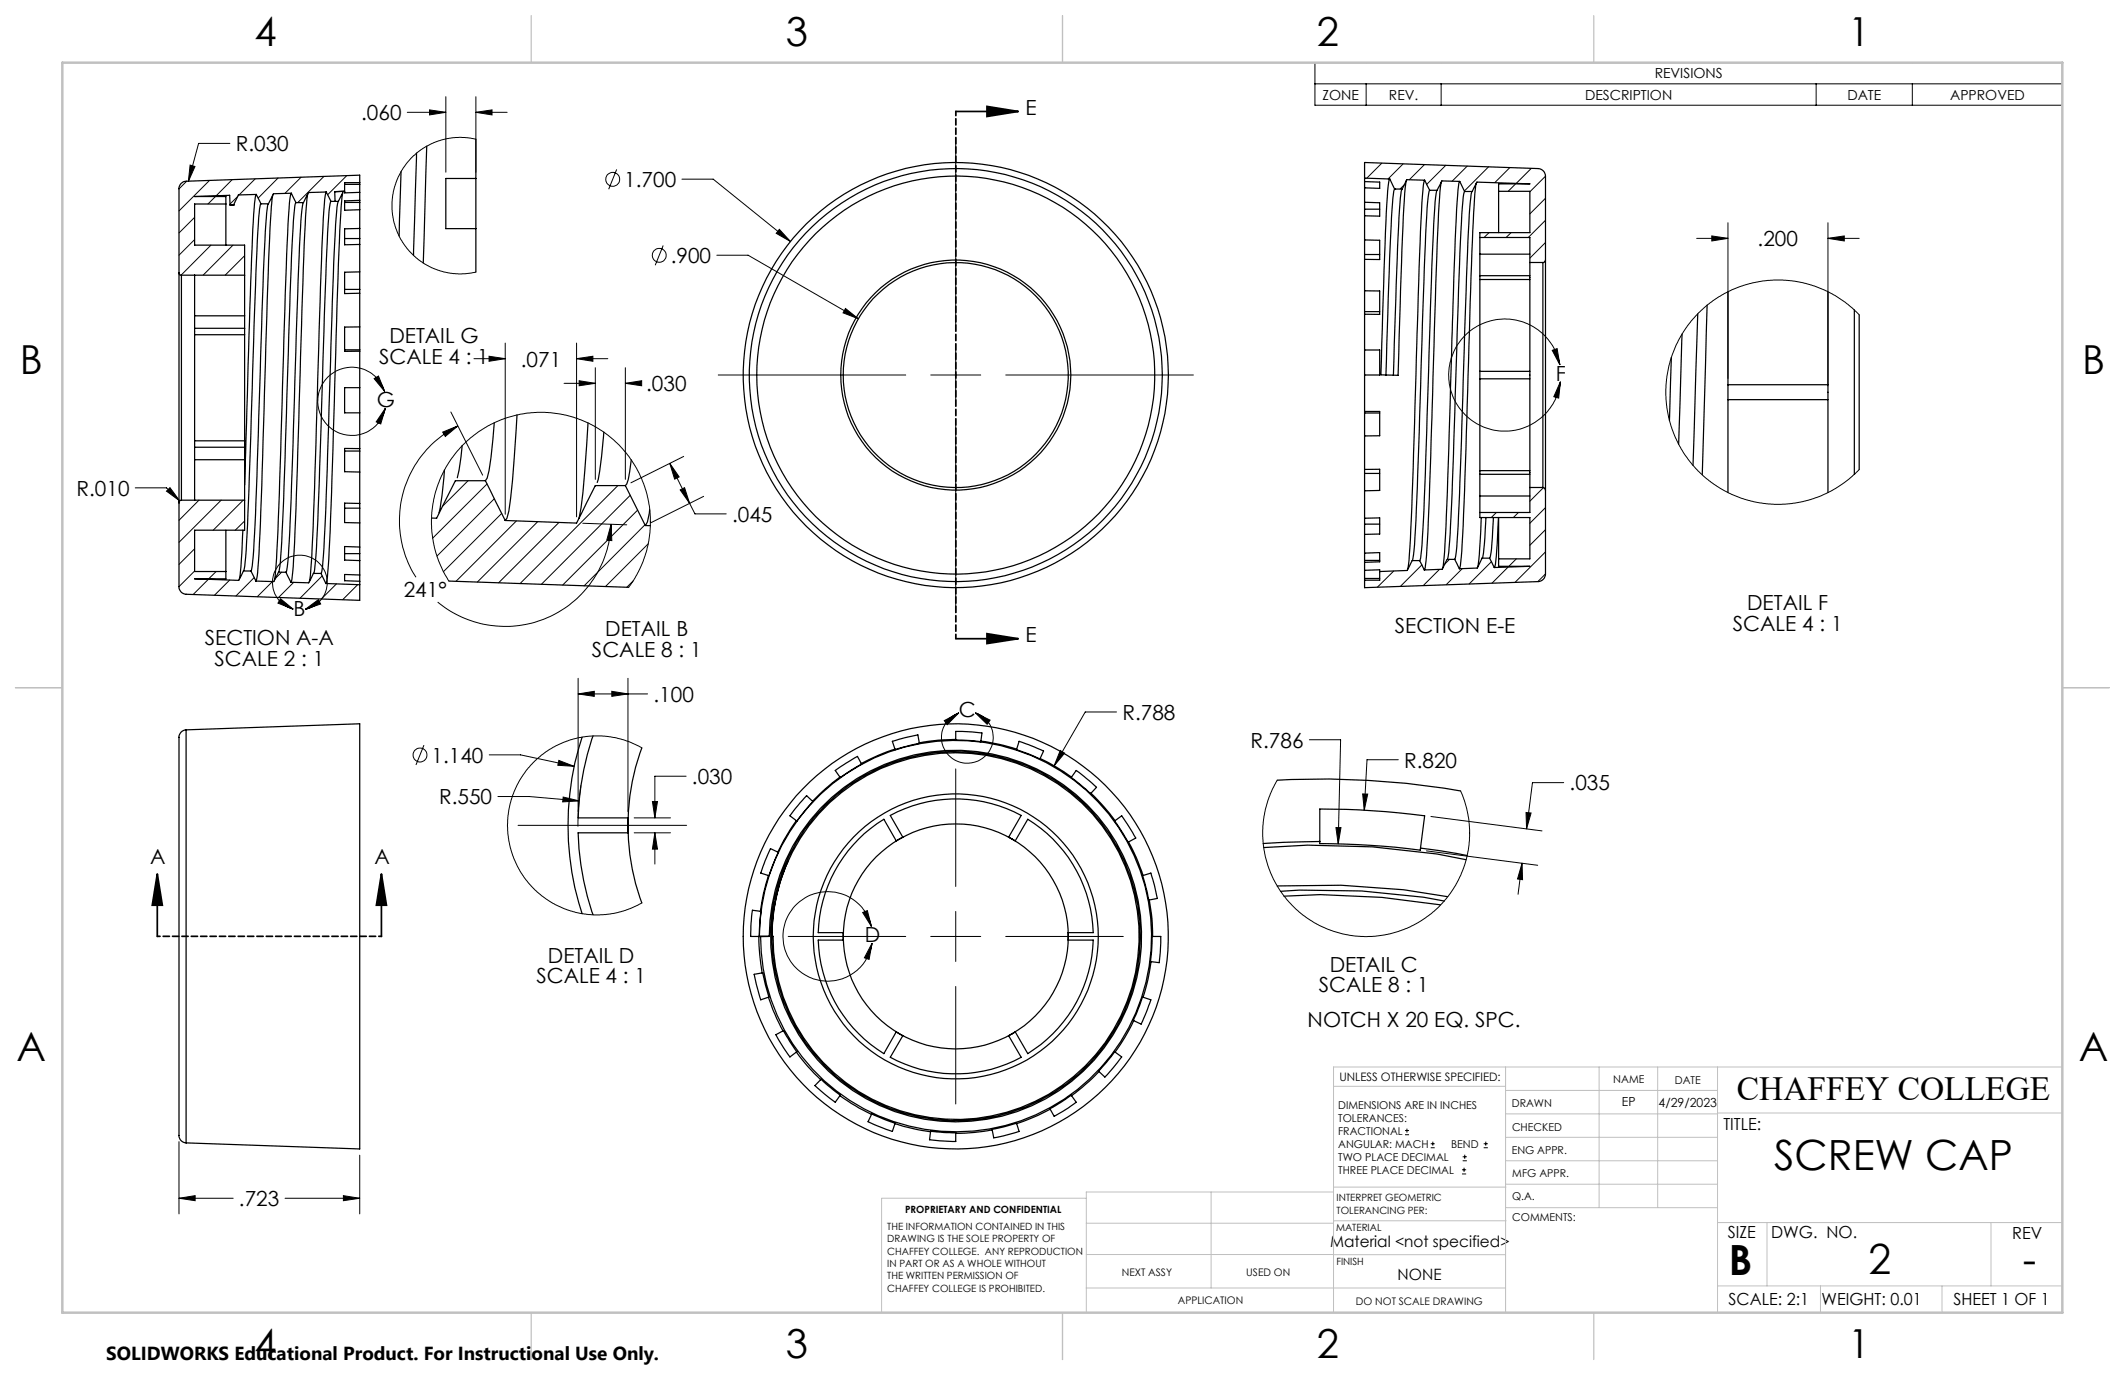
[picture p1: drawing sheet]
<svg xmlns="http://www.w3.org/2000/svg" width="432mm" height="279mm" viewBox="0 0 432 279" stroke-linecap="round" stroke-linejoin="round" font-family="sans-serif">
<g fill="none" stroke="#000" stroke-width=".25">
<path d="M52.1 39.5l.9 1.9M52.1 39.5l-.1 .1a94.8 94.8 0 0 0-.9 13l-1.4 45.9M52.1 39.5l-3.7 .1-1 2.1M55.4 39.7v.4a483.4 483.4 0 0 0-1.4 30.3l-.1 3.2a1173.6 1173.6 0 0 1-1.5 42.8l-.4 1.7M59.2 39.3l-.3 1.1a1072.5 1072.5 0 0 0-1.7 44.8l-.7 22.6a79 79 0 0 1-.8 10.1M59.2 39.3l-3.6 .1-1.1 2h-1.5M59.2 39.3l.9 1.9M62.5 39.4l-.1 .6a664.6 664.6 0 0 0-1.4 35.7 1250.7 1250.7 0 0 1-1.5 40.6l-.4 2M66.3 39l-.1 .1a108.8 108.8 0 0 0-.9 13.8l-.6 20.9a1158.8 1158.8 0 0 1-1.6 43.1l-.2 1.3M66.3 39l-3.6 .1-1 2.1h-1.6M66.3 39l.9 1.9M68 38.9h1.8l-1 2"/>
<path d="M68 38.9l.1 2M69.6 39.2a223.2 223.2 0 0 0-1 20.1l-.5 15.6a1068.7 1068.7 0 0 1-1.6 42.3l-.3 1.4M70 38.9v.3l3.1-.1M70 38.9h-2M70 37.5h3.1M73.1 39.1v1.6M73.1 37.1v-1.5l-35.3 1.2a1.51 1.51 0 0 0-1.4 1.5v17.1M73.1 37.1v.4M73.1 37.5v1.6M73.1 37.1h-3.1v1.8M81.5 34.9l-.4 13M84.6 31.1l-.6 20.8"/>
<path d="M86.7 29.7l-.7 23.7M96.7 28.3v8M96.7 36.3h-6.1v10.2h6.1M96.7 36.3v10.2M277.3 38.2v2.9M277.3 36.9l3.1 .1v1.3l-3.1-.1M277.3 36.2v.7M277.3 36.2v-3.2l35.3 1.3a1.57 1.57 0 0 1 1.4 1.5v17M277.3 36.2l5.1 .2M277.3 36.9v1.3M282.4 36.4a8.1 8.1 0 0 0-.5 3.6l-.7 14.9-.6 21.3h1M282.4 36.4l1 2"/>
<path d="M283.4 38.5a33.4 33.4 0 0 0-.7 7.5l-1.1 30.2M283.4 38.4h.1M283.4 38.4h1.5M284.9 38.4l-.1 .1a107.4 107.4 0 0 0-.9 14.1l-.8 23.6M285.8 36.8a193.3 193.3 0 0 0-1.1 19.4l-.6 20.1-1-.1M289.5 36.6a39.5 39.5 0 0 0-.8 8.2l-.8 24.8a1093.8 1093.8 0 0 1-1.7 45.2l-.1 .8M289.5 36.6l1 2.1M289.5 36.6l-3.6-.1-1 1.9M290.5 38.7h-.1a83.8 83.8 0 0 0-.9 13.2l-.6 20.1a1052.1 1052.1 0 0 1-1.7 40.7l-.1 1M291.9 38.8a166.6 166.6 0 0 0-1 18.3l-.5 14.9a883.5 883.5 0 0 1-1.7 40.7l-.2 1.2M292.8 37l-.1 1a1143.2 1143.2 0 0 0-1.7 46.9l-.8 21a49.5 49.5 0 0 1-.8 9.9M296.6 36.9h-.1a107.4 107.4 0 0 0-.9 14.1l-.6 21.1a1147.8 1147.8 0 0 1-1.7 42.2l-.1 1.1"/>
<path d="M296.6 36.9l1 2M296.6 36.9l-3.6-.1-1 1.9h-1.5M297.6 38.9a39.3 39.3 0 0 0-.7 8.1l-.9 24a1155.6 1155.6 0 0 1-1.6 41.2l-.3 1.3M299 39.1a196.4 196.4 0 0 0-1.1 20l-.5 15.1a994.9 994.9 0 0 1-1.5 38l-.3 1.5M300 37.3l-.1 .4a1010 1010 0 0 0-1.8 44.6l-.7 22.3a68.4 68.4 0 0 1-.8 10.9l-.1 .1M304.5 38.9v-1.5h6.4l-10.8-.4-.9 1.9h-1.6M304.5 38.9v8.4M304.5 38.9h6.4v8.4h-10.2v1M36.4 55.4l.1 .4 .4 .1M36.4 55.4v46.8M36.9 55.9v45.7M36.9 55.9h12.8"/>
<path d="M39.5 55.9v45.7M45.9 41.5v8.3M45.9 41.5v-1.6h-6.4l7.2-.2v2h.7M45.9 41.5h-6.4v8.3h10.2v6.1M47.4 41.7h.1M49.7 55.9v8.3M53 41.4l-.1 .1a183.1 183.1 0 0 0-1.1 19.2l-.5 14.9a840.7 840.7 0 0 1-1.6 39.4l-.1 .9M54.4 41.6v.3a514.5 514.5 0 0 0-1.5 33.8 891.5 891.5 0 0 1-1.6 39.3l-.3 1M60.1 41.2a85.4 85.4 0 0 0-.9 13.3l-.7 20a1034.8 1034.8 0 0 1-1.6 40.6l-.2 1M61.6 41.3a169 169 0 0 0-1.1 18.4l-.5 14.9a1029.6 1029.6 0 0 1-1.6 40.5l-.3 1.2M67.2 40.9v.1a120.7 120.7 0 0 0-1 15l-.6 17.5a979.4 979.4 0 0 1-1.6 41.6l-.2 1.3M67.2 40.9h.9"/>
<path d="M68.1 40.9h.7M68.8 40.9a40.7 40.7 0 0 0-.8 8.3l-.8 24.3a1164.6 1164.6 0 0 1-1.7 41.6l-.3 1.4M70 41.1h3.1M70 48.5h3.1M70 58.8h3.1M73.1 40.7l-3.1 .1v1.9l3.1-.1M73.1 42.6v3.8M73.1 46.4l-3.1 .1v3.2h3.1M73.1 49.7v5.5M73.1 55.2l-3.1 .1v4.4l3.1-.1M73.1 59.6v6.8M73.1 40.7v.4"/>
<path d="M73.1 46.4v2.1M73.1 55.2v3.6M73.1 41.1v1.5M73.1 48.5v1.2M73.1 58.8v.8M96.7 46.5v8.8M277.3 59.1h3.1v4.8h-3.1M277.3 52.7v6.4M277.3 48.8h3.1v3.9h-3.1M277.3 43.9v4.9M277.3 41.1l3.1 .1v2.7h-3.1M277.3 41.1v1.4"/>
<path d="M277.3 48.8v2.9M277.3 59.1v4.2M277.3 42.5v1.4M277.3 51.7v1M277.3 42.5h3.1M277.3 51.7h3.1M300.7 48.3v3.3M300.7 56.8v18.7M300.7 48.3h10.2v5M300.7 51.6v5.2M300.7 51.6h10.2M300.7 56h10.2"/>
<path d="M300.7 56.8h10.2M310.9 53.3v45.8M310.9 53.3h2.6M313.5 53.3v45.8M314 52.8l-.2 .5h-.3M314 52.8v46.8M351.1 59.3v18.9M371.4 59.3v40.8M39.5 64.2h10.2M39.5 66.7h10.2M39.5 68h10.2M49.7 68v21.6"/>
<path d="M49.7 64.2v3.8M70 71.1h3.1M73.1 66.4l-3.1 .1v4.9h3.1M73.1 71.4v7.4M73.1 78.8h-3.1v5.1h3.1M73.1 66.4v4.7M73.1 78.8v5.1M73.1 71.1v.3M277.3 76.2v7.4M277.3 71.1h3.1v5.1h-3.1M277.3 63.9v7.2M277.3 71.1v5.1"/>
<path d="M277.3 63.3v.6M277.3 63.3h3.1M281.6 76.2h1.5M300.7 77v18.6M300.7 75.5v1.5M300.7 75.5h10.2M300.7 77h10.2M339.6 72.6l-.4 12.9M341.8 67.9l-.7 22.4M345 63.8l-1 30.8M346.9 62l-1 34.5M351.1 78.2h20.3"/>
<path d="M351.1 78.2v3M376.8 63v33.4M377.8 64v31.4M39.5 93.4h10.2M39.5 90.9h10.2M39.5 89.6h10.2M49.7 93.4v8.2M49.7 89.6v3.8M70 91.7h3.1M73.1 83.9v7.3M73.1 91.2l-3.1-.1v4.7l3.1 .1M73.1 95.9v6.4"/>
<path d="M73.1 91.7v4.2M73.1 91.2v.5M90.3 95.5a58.3 58.3 0 0 1-1.1 8.7M93.9 90.6l-.6 5-.4 1.5M98.6 97.7l4.1 8.1M98.6 97.7h-6.1l-3.8 7.6h-1M100.4 85.9a63.1 63.1 0 0 1-1.4 11.3l-.4 .5M105.1 84.3l-.2 3a176.5 176.5 0 0 1-1.5 16.6l-.4 1.4-.3 .5M119.5 85.9l-.3 4.7a110.2 110.2 0 0 1-1.5 14.7M122.7 87.8l-.1 1a44.6 44.6 0 0 1-1.2 9.2M127.1 98.7h-6.1l-3.8 7.6-14.5-.5M127.1 98.7l4 8.1"/>
<path d="M128.3 93.5l-.6 3.9-.3 1-.3 .3M277.3 99.7v5.6M277.3 95.4h3.1v4.3h-3.1M277.3 88.6v6.8M277.3 83.6h3.1v4.9l-3.1 .1M277.3 96.2v3.5M277.3 83.9v4.7M277.3 83.6v.3M277.3 95.4v.8M277.3 96.2h3.1M277.3 83.9h3.1M300.7 95.6v5.2"/>
<path d="M300.7 96.4h10.2M300.7 95.6h10.2M310.9 99.1v5h-10.2M310.9 99.1h2.6M313.5 99.1l.4 .1 .1 .4M314 99.6v17.1a1.57 1.57 0 0 1-1.4 1.5l-35.3 1.2v-1.5M351.1 81.2v18.9M351.1 81.2h20.3M36.4 102.2v17a1.51 1.51 0 0 0 1.4 1.6l35.3 1.2v-3.2M36.9 101.6a.49 .49 0 0 0-.5 .6M36.9 101.6h12.8M45.9 107.7v8.4"/>
<path d="M49.4 107.7l-.1 1.2a61.6 61.6 0 0 1-.7 8.8M49.7 101.6v6.1h-10.2v8.4h6.4M51 116l1 2.1M51 116h-1.5l-1 1.9-9-.3h6.4v-1.5M58.1 116.3l1 2M58.1 116.3h-1.5l-1 1.9-3.6-.1M65.2 116.5h-1.5l-1 1.9-3.6-.1M65.2 116.5l1 2.1M66.2 118.6l6.9 .2M70 112.5h3.1M70 103.3h3.1M73.1 102.3l-3.1-.1v4l3.1 .1"/>
<path d="M73.1 106.3v4.9M73.1 111.2l-3.1-.1v2.7l3.1 .1M73.1 113.9v2.9M73.1 116.8l-3.1-.1v1.3l3.1 .1M73.1 118.1v.7M73.1 112.5v1.4M73.1 103.3v3M73.1 102.3v1M73.1 111.2v1.3M73.1 116.8v1.3M91.2 118.1l36.5 1.2M131.1 106.8h1.1"/>
<path d="M132 103.5a4.8 4.8 0 0 1-.9 3.3M277.3 115.9l3.1-.1v.3M277.3 114.3v1.6M277.3 112.4l3.1-.1v1.9l-3.1 .1M277.3 108.6v3.8M277.3 105.3l3.1-.1v3.3l-3.1 .1M277.3 117.5v.4M277.3 113.9v.4M277.3 106.5v2.1M277.3 105.3v1.2M277.3 112.4v1.5M277.3 115.9v1.6"/>
<path d="M277.3 117.5h3.1M277.3 113.9h3.1M277.3 106.5h3.1M280.4 116.1v1.8h-3.1M288.5 113.9l.9 1.9M288.5 113.9h-1.6l-1 2-5.5 .2M295.6 113.7h-1.5l-1 2-3.7 .1M295.6 113.7l.9 1.9M300.7 100.8v3.3M300.7 104.1v1.1h10.2v8.4h-6.4M300.7 100.8h10.2M301 105.2v.8a62.9 62.9 0 0 1-.7 9.2"/>
<path d="M301.2 113.4l-1 2-3.7 .2M301.2 113.4h1.5M301.9 105.2v.7a31.1 31.1 0 0 1-.7 7.5M302.7 113.4l.9 1.9M303.5 105.2l-.4 6.4-.4 1.8M304.5 113.6v-8.4l-.1 2a33.5 33.5 0 0 1-.8 8.1M304.5 113.6v1.5h6.4l-7.3 .2M37.8 148.3a1.78 1.78 0 0 0-1.4 2.3v79.3a1.77 1.77 0 0 0 1.4 2.3M37.8 148.3l35.3-1.2v86.4l-35.3-1.3M37.8 148.3v83.9M118.3 149.8a57.7 57.7 0 0 0 0 35.9M120.5 149.5a56 56 0 0 0-3 16.7h10.1v3h-10.1a55.4 55.4 0 0 0 3 16.7"/>
<path d="M130.4 152a45.4 45.4 0 0 0 0 31.5M170.7 157.9a42.4 42.4 0 0 0-5.6 4.9M175 155.2l-.8-1.5-2.3 1.4-2.2 1.5 1 1.3M175 155.2l.1 .1-4.4 2.6M181.3 150.6l5.2-1.3 .3 1.8-4.9 1.2zM181.9 152.2a40 40 0 0 0-6.9 3M194.2 148.6l5.3 .3-.2 1.8-5.1-.3zM194.2 150.2a39.5 39.5 0 0 0-7.4 .8M199.3 150.6a38.6 38.6 0 0 1 7.3 1.6M206.6 152.2l.5-1.6 1.9 .7 3.1 1.3-.8 1.5M206.6 152.2v.1l4.7 1.8M211.3 154.1a38 38 0 0 1 6.4 3.8"/>
<path d="M217.7 157.9l1-1.3 2.6 2 1.5 1.4-1.1 1.2M217.7 157.9l4 3.3M259.5 158.5a167.2 167.2 0 0 1 37.3 2.2M156.1 177.9a38.6 38.6 0 0 0-1.6 7.3M158 173.1l-1.4-.7-1.1 2.5-.9 2.5 1.5 .5M158 173.1l.2 .1-2 4.7h-.1M160.1 175.1a38.4 38.4 0 0 0-3.3 15.2h.3a37.2 37.2 0 0 0 37.3 37.1 37.2 37.2 0 0 0 37.1-37.3 37.2 37.2 0 0 0-37.3-37.1 37.4 37.4 0 0 0-37.3 37.4 37.4 37.4 0 0 0 37.5 37.4 37.4 37.4 0 0 0 37.3-37.5 37.6 37.6 0 0 0-36.6-37.5 37.6 37.6 0 0 0-38.5 35.5 37.6 37.6 0 0 0 34.4 39.5 37.8 37.8 0 0 0 40.7-33.5 37.8 37.8 0 0 0-32.3-41.6 37.8 37.8 0 0 0-42.5 31.2l-.4 3.2-.2 3.2M161.8 166.8l-2.5 3.9-1.3 2.4M165.1 162.8l-1.2-1.1-1.3 1.5-2.1 2.6 1.3 1M165.1 162.8l-3.2 4h-.1M174.5 170.5a28.4 28.4 0 0 1 5.1-4l2.5 4.4 1.3-.8-2.5-4.4a28 28 0 0 1 26.6 0l-2.5 4.4 1.3 .8 2.5-4.4a28 28 0 0 1 13.3 23h-5v1.5h5a28 28 0 0 1-13.3 23.1l-2.5-4.4-1.3 .8 2.5 4.3a28 28 0 0 1-26.6 0l2.5-4.3-1.3-.8-2.5 4.4a27.9 27.9 0 0 1-13.3-23.1h5v-1.5h-5a28.1 28.1 0 0 1 8.2-19zM221.7 161.2a42.4 42.4 0 0 1 4.9 5.6"/>
<path d="M226.6 166.8l1.3-1 1.2 1.6 1.7 2.9-1.5 .8M226.6 166.8h-.1l2.8 4.3M229.3 171.1a35.1 35.1 0 0 1 3 6.8M232.3 177.9l1.6-.5 .7 2.6 .6 2.6-1.7 .3M232.3 177.9h-.1l1.2 5h.1M256.8 172.2a144.8 144.8 0 0 1 41.1 2.5M268.2 164.4a169.4 169.4 0 0 1 21.3 1.4l-.9 7a164.9 164.9 0 0 0-20.4-1.4zM268.2 171l-11.5 .4M288.6 172.3l9.5 1.5M152.9 185l1.7 .2-.3 5.1h-1.8l.1-2.7zM154.2 190.3a43.8 43.8 0 0 0 .7 7.4M154.3 190.2a39.8 39.8 0 0 1 40.7-39.8 39.8 39.8 0 0 1 38.9 41.7 39.8 39.8 0 0 1-42.7 37.8 39.7 39.7 0 0 1-36.6-39.6"/>
<path d="M154.3 190.2l.1 .1h1.9M154.3 190.2l2 .1M154.9 197.7l-1.7 .3 .5 2 .9 3.2 1.5-.6M154.9 197.7h.1l1.2 4.9h-.1M233.5 182.9a35.3 35.3 0 0 1 .7 7.4M233.9 195.4a37.5 37.5 0 0 1-1.6 7.2M234.1 190.3h1.8l-.4 5.3-1.7-.2zM259.5 180.1a144.2 144.2 0 0 1 34.7 2.1M260.2 181.1a133.1 133.1 0 0 1 33.3 2M260.9 182.1l7.4-.3 12.5 .6 11.9 1.5M156.1 202.6a44.2 44.2 0 0 0 3 6.9M159.1 209.5l-1.4 .8 1.6 2.8 1.2 1.7 1.3-1"/>
<path d="M159.1 209.5l2.8 4.2-.1 .1M161.8 213.8a37.3 37.3 0 0 0 5 5.6M166.8 219.4l-1.2 1.2 2 1.8 2.1 1.6 1-1.4M166.8 219.4v-.1l3.9 3.3M223.3 217.7a42.4 42.4 0 0 1-5.6 4.9M226.6 213.8l1.3 1-1.6 2.1-1.8 2-1.2-1.2M226.6 213.8l-.1-.1-3.2 4M230.4 207.4a38 38 0 0 1-3.8 6.4M232.2 202.6l1.7 .6-2 4.9-1.6-.7zM170.7 222.6a44.4 44.4 0 0 0 6.4 3.8M177.1 226.4l-.7 1.5 3.7 1.6 1.2 .4 .6-1.6M177.1 226.4v-.1l4.8 2"/>
<path d="M181.9 228.3a41.4 41.4 0 0 0 7.2 1.7M189.1 229.9l5.1 .3v1.8l-5.3-.4zM201.6 229.6a38.8 38.8 0 0 1-7.4 .7M206.6 228.3l.5 1.6-3.2 .9-2 .4-.3-1.6M206.6 228.3l-5 1.2v.1M213.4 225.4a41.3 41.3 0 0 1-6.8 2.9M217.7 222.6l1 1.4-1.6 1.1-2.9 1.7-.8-1.4M217.7 222.6l-4.3 2.7v.1"/>
<circle cx="194.2" cy="76.2" r="40.4"/>
<circle cx="194.2" cy="76.2" r="23.4"/>
<circle cx="194.2" cy="76.2" r="22.9"/>
<circle cx="194.2" cy="76.2" r="43.2"/>
<circle cx="194.2" cy="76.2" r="42"/>
<circle cx="194.2" cy="190.3" r="22.9"/>
<circle cx="194.2" cy="190.3" r="29"/>
<circle cx="194.2" cy="190.3" r="43.2"/>
</g>
<g fill="none" stroke="#000" stroke-width=".2">
<path d="M90.6 19.6v15.4M96.7 19.6v15.4M267.2 12.7h151.9v8.7h-151.9zM267.2 17h151.9M277.6 17v4.4M292.8 17v4.4M369 17v4.4M388.6 17v4.4M37.9 36.8l-1.5 1.6M38.6 33.5l1 .3-1.3 3.1zM42.6 36.7l-6.2 6.2M43.8 39.9l-1.5 1.6"/>
<path d="M46.7 29.1h-6.3l-2.1 7.8M47.2 36.5l-3.3 3.3M48.3 39.9l-1.6 1.6M51.9 36.3l-3.3 3.3M56.5 36.2l-4 4.1M61.2 36l-3.3 3.3M65.8 35.8l-5.3 5.4M70.5 35.7l-3.9 3.9M82.8 22.8h7.8M87.3 22.3l3.3 .5-3.3 .6zM96.7 22.8l3.3-.5v1.1zM96.7 22.8h6.3"/>
<path d="M96.7 28.3l-3-.4-2.8 .3-2.7 .8-2.7 1.4-2.1 1.8-1.8 2.4-.7 1.5-.7 1.8-.5 3.1 .1 3.1 1 3.1 .6 1.4 1.2 1.7 2.4 2.5 2.7 1.6 2.5 .9 3 .4 1.3-.1 2.2-.3M125.3 34.4l-1.6 4.1M138.6 36.4h6.3l15.7 12.7M194.2 27.9v38.1M280.8 33.2l-3.1 3M285.1 33.3l-3.1 3.1M285.4 37.5l-.9 .9M289.5 33.4l-3.1 3.1M293.8 33.6l-3.9 3.9M298.1 33.8l-3 3M302.5 33.9l-4.9 4.9M306.8 34l-3.1 3.1"/>
<path d="M308 37.4l-1.5 1.5M311.2 34.2l-3.1 3.1M314 35.8l-3.1 3.2M39.5 44.2l-3.1 3.1M39.5 48.7l-3.1 3.2M42.9 49.8l-6.1 6.1M47.3 49.8l-6 6.1M49.7 52l-3.9 3.9M134.8 49.9l-1.7 4M145.7 51.9h6.3l22.4 12.9M158.4 46.6l2.2 2.5-2.9-1.7zM302.6 47.3l-1 1"/>
<path d="M307.1 47.3l-1.1 1M314 40.3l-3.1 3.2M314 44.8l-3.4 3.5M314 49.3l-3.1 3.2M344.8 48.4h6.3M347.8 47.9l3.3 .5-3.3 .6zM351.1 45.3v31.6M371.4 48.4l3.4-.5v1.1zM371.4 45.3v33.1M371.4 48.4h6.4M76 76.9l.9-.5 1.2 3.1zM78.1 79.5a6.9 6.9 0 0 0-10.8-3.4 6.9 6.9 0 0 0 .5 11.4 6.9 6.9 0 0 0 10.5-4.6"/>
<path d="M96.3 72.9h6.4M99.4 72.4l3.3 .5-3.3 .5zM102.7 69.7v34.8M114.6 77.9h6.4M117.2 72.9l3.3-.5v1zM117.2 69.7v35.3M117.2 72.9h6.3M117.7 77.4l3.3 .5-3.3 .5zM121 74.7v22.7M127.1 77.9l3.3-.5v1zM127.1 74.7v22.7M127.1 77.9h3"/>
<path d="M145.9 76.2h38.1M171.8 62.7l2.6 2.1-3.1-1.2zM189.1 76.2h10.2M194.2 71.1v10.2M204.4 76.2h38.1M315.4 71.2l1-.4 .6 3.4zM317 74.2a11.4 11.4 0 0 0-17.7-7.4 11.4 11.4 0 0 0 .6 19.2 11.4 11.4 0 0 0 17.2-8.4M317.1 77.6l-.4 3.3-1-.3zM377.8 64l-2.3-2.2-2.7-1.8-2-1.1-2.1-.8-2.3-.6-3.5-.6h-2.5l-2.1 .2-2.1 .4-2.8 .8-2.3 1-3.1 1.8-2.8 2.4-2.3 2.8-1.9 2.9-1.3 3.2-.6 1.9-.4 2.3-.2 2.4 .1 3.3 .6 3.2 1.2 3.4 1.8 3.2 2.3 3 2.2 2.2 2.7 1.8 2.4 1.3 3.4 1.3 3.8 .7h3.8l3.6-.5 3.1-.9 2.8-1.3 3.2-2.2 2.3-2.1M27.5 99.1h6.3l2.7 2.7M34.5 99.1l2 2.7-2.7-2zM78.3 82.9l-.9 3.2-1-.4z"/>
<path d="M90 87.8l3.1-1.3-2.6 2.2zM91.6 83.7l6.5 12.9M93.1 86.5a21.5 21.5 0 0 0-8.6 30.8M95.1 97.7l-5.2 5.2M99 98.4l-11.1 11M121.1 98.7l-.2 .2M125.6 98.7l-19.9 19.9M136.1 94.2l1.9 2.7-.9 .5zM136.1 94.2l4 8.1M138.2 99.6l.9-.5 1 3.2zM138.9 92.7l-10.7 5.4M194.2 86.4v38.1"/>
<path d="M313.6 99.1l-2.7 2.7M39.5 111.5l-3.1 3.2M39.5 116l-3.1 3.2M40.4 101.6l-4 4.1M42.3 117.7l-3 3.1M43.9 116.1l-1.5 1.5M44.9 101.6l-8.5 8.6M46.7 117.9l-3.1 3M49.4 101.6l-6.1 6.1M49.7 105.9l-1.9 1.8M51.6 117.4l-3.7 3.7M55.4 118.2l-3.1 3"/>
<path d="M57.2 116.3l-1.3 1.3M59.7 118.3l-3.1 3.1M65.5 117l-4.5 4.6M68.4 118.6l-3.1 3.1M72.7 118.8l-3.1 3M91.2 118.1l-1.2-2.1-1.4-3.5-.7-3.1-.2-2.8v-2.5l.6-3.4 1-3 1.3-2.7 1.9-2.8 1.6-1.9 2.2-1.9 2.9-1.9 2.8-1.3 3.1-.9 2.2-.4 3.4-.1 3.2 .3 2.6 .7 3.2 1.2 2.6 1.5 2.4 1.9 1.7 1.7 2 2.5 1.5 2.5 1.1 2.7 .8 3.2 .4 3-.1 3.1-.4 2.6-1 3.3-1.6 3.4-1.4 1.9M100.4 101.4l-11.6 11.6M102 104.3l-11.9 11.9M104.9 105.9l-12.3 12.2M109.3 106l-12.3 12.3M113.6 106.2l-12.3 12.2M118.4 106.3l9 .3"/>
<path d="M124.2 106.5l.1 3.4-1-.2zM124.2 106.5a21.5 21.5 0 0 1-12.7 18.9 21.5 21.5 0 0 1-22.6-3.1M128.1 100.6l-18.1 18.1M128.7 118l-1.3 1.3M129.6 103.6l-15.3 15.3M131.1 106.6l-12.4 12.5M131.7 110.5l-8.7 8.7M140.1 102.3l1.1 2.1h6.4M143 100.9l-10.7 5.3M283.2 116l-3.3 3.3M288.9 114.8l-4.3 4.4M292.5 115.7l-3.3 3.3"/>
<path d="M294.5 113.7l-.9 .9M297.1 115.5l-3.2 3.3M303.1 114.1l-4.6 4.6M304.1 104.1l-1.1 1.1M306.5 115.2l-3.3 3.3M308.1 113.6l-1.5 1.5M308.5 104.1l-1 1.1M314 103.2l-3.1 3.1M314 107.6l-3.1 3.2M314 112.1l-6.2 6.3M314 116.6l-1.5 1.6M57 121.7l2.6 2.1-3.1-1.2z"/>
<path d="M59.6 123.8a5.6 5.6 0 0 1-3.3-8.6 5.6 5.6 0 0 1 9.2 .1 5.6 5.6 0 0 1-3.5 8.5M62 123.8l2.7-2 .5 .9zM117.5 137.8v27.1M127.6 137.8v27.1M86.1 151.4l-1.6 4M99.4 153.4h6.4l10.9 2.3M113.6 154.5l3.1 1.2-3.4-.2zM117.5 141l3.3-.5v1zM117.5 141h14.1M118 159.6a55.1 55.1 0 0 0-.6 8.4M124.3 140.5l3.3 .5-3.3 .5zM130.4 152l-2.4-1.2-1.3-.5-1.9-.4-2.5-.4-2.5 .1-2.5 .4-2.6 .8-2.3 1.1-1.3 .8-2.1 1.6-1.9 2.1-1.5 2.1-1.1 2.3-.6 1.8-.5 2.1-.3 2.8 .1 2.2 .5 2.6 .7 2 1.3 2.8 1.3 1.8 1.7 1.9 1.4 1.2 2.2 1.6 2.5 1.1 2.1 .7 2.7 .4 2.2 .1 2.1-.2 2.3-.5 1.8-.6 2.4-1.1"/>
<path d="M139.4 157.7h-6.3v8.5M191.9 146.4l2.9-1.5-2.3 2.3zM194.2 156.2v23.9M194.8 144.9a5.3 5.3 0 0 0-2.5 8 5.3 5.3 0 0 0 8.5 0 5.3 5.3 0 0 0-2.6-8M198.2 144.9l3 1.4-.6 .9zM215.4 152.5l.9 .5-2.1 2.6zM226.9 144.7h-6.4l-6.3 10.9M259.5 158.5l-.9 1.9-.9 2.2-.8 3.2-.3 2.9 .1 2.7 .4 2.6 .7 2.5 1 2.1 1.4 2.5 1.4 1.8 2.3 2.4 2.3 1.7 1.8 1 2.9 1.2 3.3 .8 2.3 .3h2.3l2.6-.3 2.8-.7 2.4-1 2-1.1 2.8-2 2.1-2.1 1.2-1.5 1.6-2.7 1.1-2.6 .7-2.1 .4-2.7 .1-3-.2-2.3-.8-3.5-.8-2M266.1 150.3h6.3l-.5 21.2M284.1 154.4h-6.3l-.6 10.2M317.7 159h-6.3l-1.2 9.4M101.2 161.9h6.3l10.2 .8"/>
<path d="M105.3 167.7h34.2M114.4 162l3.3 .7-3.4 .2zM128.9 169.2h7.3M128.9 166.2h7.3M132.6 162.9h1l-.5 3.3zM133.1 169.2l.5 3.3h-1zM133.1 169.2v6.4M271.5 168.2h1l-.6 3.3zM276.9 161.3l1 .1-.7 3.2zM289.8 172.9l22.7 2.9M290.8 165.9l22.5 2.9M309.3 175.4l.1 3.4-1-.2z"/>
<path d="M309.3 175.4l-.8 6.3M310.1 165.1l1 .1-.9 3.2zM160.2 190.3h23.8M175.3 185.4l.9-.4 .9 3.2zM177.1 188.2a9.1 9.1 0 0 0-14.2-5.2 9.1 9.1 0 0 0 .6 15.1 9.1 9.1 0 0 0 13.7-6.4M177.2 191.7l-.6 3.2-1-.3zM189.1 190.3h10.2M194.2 185.2v10.2M204.4 190.3h23.8M194.2 200.4v23.9M36.4 232v14.7M73.1 234.7v12"/>
<path d="M285.5 230.6h.8M285.5 229.7h.8M285.9 229.3v.9M290.7 233.2h.8M290.7 232.4h.8M291.1 232v.8M297.1 238.5h.8M297.1 237.7h.8M297.2 235.9h.9M297.2 235.1h.9M297.5 237.3v.8M297.6 234.6v.9"/>
<path d="M301.5 233.2h.8M301.5 232.4h.8M301.9 232v.8M36.4 243.5l3.3-.5v1zM36.4 243.5h11M57.9 243.5h15.2M69.8 243l3.3 .5-3.3 .5z"/>
<circle cx="124.5" cy="36.4" r="1.4"/>
<circle cx="134" cy="51.9" r="1.41"/>
<circle cx="85.3" cy="153.4" r="1.41"/>
</g>
<path d="M194.2 22.6h12.7M200.6 21.6l6.3 1-6.3 1.1zM194.2 129.8h12.7M200.6 128.8l6.3 1-6.3 1zM32 177.6l1 6.3h-2.1zM32 177.6v12.7M77.5 177.6l1 6.3h-2zM77.5 177.6v12.7" fill="none" stroke="#000" stroke-width=".35"/>
<path d="M77.5 190.3h-45.5" fill="none" stroke="#000" stroke-width=".35" stroke-dasharray="1.3 .6" stroke-dashoffset=".7"/>
<path d="M194.2 22.6v107.2" fill="none" stroke="#000" stroke-width=".35" stroke-dasharray="1.3 .6" stroke-dashoffset=".4"/>
<g fill="none" stroke="#c0c0c0" stroke-width=".2">
<path d="M305.9 216.8v49.9M324.9 216.8v28.6M336.8 216.8v28.6M349 216.8v49.9M419.1 216.8h-148.1v49.9M271 220.7h34.9M305.9 231.1h43.1M305.9 226.3h43.1M305.9 221.6h43.1M305.9 235.9h43.1M349 226.2h70.1M220.7 248.6h50.3"/>
<path d="M220.7 254.9h50.3M220.7 243.5h-41.6v23.2M246.1 242.2v19.5M271 255h34.9M271 248.1h35M271 242.2h-50.3v24.5M271 241.2h35M305.9 240.6h43.1M306 245.4h43M349 248.4h70.1M359.1 248.4v12.9M404.6 248.4v12.9"/>
<path d="M220.7 261.7h85.2M349 261.3h70.1M369.9 261.3v5.4M394.6 261.3v5.4"/>
</g>
<path d="M108 3.2v9.5M215.9 3.2v9.5M323.8 3.2v9.5M3.1 139.7h9.6M419.1 139.7h9.5M108 266.7v9.6M215.9 266.7v9.6M323.8 266.7v9.6" fill="none" stroke="#c0c0c0" stroke-width=".25"/>
<path d="M12.7 12.7h406.4v254h-406.4z" fill="none" stroke="#c0c0c0" stroke-width=".5"/>
<g fill="#000">
<path d="M191.9 146.4l2.9-1.5-2.3 2.3zM198.2 144.9l3 1.4-.6 .9zM175.3 185.4l.9-.4 .9 3.2zM177.2 191.7l-.6 3.2-1-.3zM62 123.8l2.7-2 .5 .9zM57 121.7l2.6 2.1-3.1-1.2zM76 76.9l.9-.5 1.2 3.1zM78.3 82.9l-.9 3.2-1-.4zM315.4 71.2l1-.4 .6 3.4zM317.1 77.6l-.4 3.3-1-.3z"/>
<path d="M77.5 177.6l1 6.3h-2zM32 177.6l1 6.3h-2.1zM200.6 21.6l6.3 1-6.3 1.1zM200.6 128.8l6.3 1-6.3 1z"/>
<path d="M36.4 243.5l3.3-.5v1zM69.8 243l3.3 .5-3.3 .5zM215.4 152.5l-1.2 3.1 2.1-2.6zM38.6 33.5l-.3 3.4 1.3-3.1zM34.5 99.1l-.7 .7 2.7 2zM99.4 72.4l3.3 .5-3.3 .5zM117.2 72.9l3.3-.5v1zM117.7 77.4l3.3 .5-3.3 .5zM127.1 77.9l3.3-.5v1zM124.2 106.5l.1 3.4-1-.2zM90 87.8l3.1-1.3-2.6 2.2zM136.1 94.2l1.9 2.7-.9 .5zM138.2 99.6l.9-.5 1 3.2zM158.4 46.6l-.7 .8 2.9 1.7zM171.8 62.7l-.5 .9 3.1 1.2zM276.9 161.3l.3 3.3 .7-3.2zM309.3 175.4l.1 3.4-1-.2zM310.1 165.1l1 .1-.9 3.2zM271.5 168.2l.4 3.3 .6-3.3zM113.6 154.5l-.3 1 3.4 .2zM124.3 140.5l3.3 .5-3.3 .5zM117.5 141l3.3-.5v1zM133.1 169.2l.5 3.3h-1zM132.6 162.9h1l-.5 3.3zM114.4 162l-.1 .9 3.4-.2zM347.8 47.9l3.3 .5-3.3 .6zM371.4 48.4l3.4-.5v1.1zM87.3 22.3l3.3 .5-3.3 .6zM96.7 22.8l3.3-.5v1.1z"/>
</g>
<g font-size="8.5">
<text x="360.5" y="237.7">SCREW CAP</text>
<text x="351.3" y="259">B</text>
<text x="379.7" y="258.9">2</text>
<text x="411.1" y="258.9">-</text>
</g>
<g font-size="8.1">
<text x="51.7" y="9.3">4</text>
<text x="159.7" y="9.3">3</text>
<text x="267.6" y="9.3">2</text>
<text x="375.6" y="9.3">1</text>
<text x="4" y="76">B</text>
<text x="423.1" y="76">B</text>
<text x="3.3" y="215.7">A</text>
<text x="422.4" y="215.7">A</text>
<text x="51.7" y="276">4</text>
<text x="159.7" y="276">3</text>
<text x="267.6" y="276">2</text>
<text x="375.6" y="276">1</text>
</g>
<text font-size="6.9" x="352.9" y="223.6">CHAFFEY COLLEGE</text>
<g font-size="4.2">
<text x="208.4" y="23.3">E</text>
<text x="73.4" y="24.4">.060</text>
<text x="47.9" y="30.7">R.030</text>
<text x="126.9" y="38">1.700</text>
<text x="136.3" y="53.4">.900</text>
<text x="357.2" y="50">.200</text>
<text x="79.1" y="69.8">DETAIL G</text>
<text x="77" y="73.9">SCALE 4 : 1</text>
<text x="105.8" y="74.5">.071</text>
<text x="316.1" y="77.4">F</text>
<text x="76.6" y="82.7">G</text>
<text x="131.3" y="79.5">.030</text>
<text x="15.5" y="100.7">R.010</text>
<text x="148.8" y="106">.045</text>
<text x="59.6" y="125.1">B</text>
<text x="82" y="121.4">241°</text>
<text x="355" y="124">DETAIL F</text>
<text x="41.6" y="131.1">SECTION A-A</text>
<text x="123" y="129.3">DETAIL B</text>
<text x="208.4" y="130.4">E</text>
<text x="283.4" y="128.6">SECTION E-E</text>
<text x="352.1" y="128.2">SCALE 4 : 1</text>
<text x="43.6" y="135.3">SCALE 2 : 1</text>
<text x="120.3" y="133.5">SCALE 8 : 1</text>
<text x="132.8" y="142.6">.100</text>
<text x="194.9" y="145.7">C</text>
<text x="228.1" y="146.3">R.788</text>
<text x="87.7" y="155">1.140</text>
<text x="254.1" y="151.9">R.786</text>
<text x="285.3" y="156">R.820</text>
<text x="140.6" y="159.3">.030</text>
<text x="318.9" y="160.6">.035</text>
<text x="89.2" y="163.4">R.550</text>
<text x="30.5" y="175.7">A</text>
<text x="76.1" y="175.7">A</text>
<text x="175.7" y="191.5">D</text>
<text x="111.3" y="195.6">DETAIL D</text>
<text x="270.2" y="197.5">DETAIL C</text>
<text x="109" y="199.8">SCALE 4 : 1</text>
<text x="268" y="201.7">SCALE 8 : 1</text>
<text x="265.7" y="208.8">NOTCH X 20 EQ. SPC.</text>
<text x="48.6" y="245.1">.723</text>
</g>
<text font-size="3.8" x="21.6" y="276.3">SOLIDWORKS Educational Product. For Instructional Use Only.</text>
<g font-size="3.4">
<text x="350.2" y="229.5">TITLE:</text>
<text x="351.1" y="251.6">SIZE</text>
<text x="359.9" y="251.6">DWG. NO.</text>
<text x="408.9" y="251.7">REV</text>
<text x="351.2" y="265.2">SCALE: 2:1</text>
<text x="370.1" y="265.3">WEIGHT: 0.01</text>
<text x="396.9" y="265.2">SHEET 1 OF 1</text>
</g>
<g font-size="3.2">
<text x="270.3" y="253.3">Material &lt;not specified&gt;</text>
<text x="284" y="260.1">NONE</text>
</g>
<g font-size="2.8">
<text x="336.2" y="15.9">REVISIONS</text>
<text x="268.7" y="20.3">ZONE</text>
<text x="282.2" y="20.3">REV.</text>
<text x="322.1" y="20.3">DESCRIPTION</text>
<text x="375.4" y="20.3">DATE</text>
<text x="396.3" y="20.3">APPROVED</text>
</g>
<g font-size="2.5">
<text x="329.6" y="224.8">EP</text>
<text x="337" y="224.9">4/29/2023</text>
</g>
<text font-size="2.4" x="272.2" y="219.7">UNLESS OTHERWISE SPECIFIED:</text>
<g font-size="2.2">
<text x="327.8" y="220.1">NAME</text>
<text x="340.3" y="220.2">DATE</text>
<text x="271.9" y="225.3">DIMENSIONS ARE IN INCHES</text>
<text x="271.9" y="227.9">TOLERANCES:</text>
<text x="307.2" y="224.9">DRAWN</text>
<text x="271.9" y="230.6">FRACTIONAL</text>
<text x="271.9" y="233.2">ANGULAR: MACH</text>
<text x="294.9" y="233.2">BEND</text>
<text x="307.3" y="229.8">CHECKED</text>
<text x="271.9" y="235.9">TWO PLACE DECIMAL</text>
<text x="271.9" y="238.5">THREE PLACE DECIMAL</text>
<text x="307.2" y="234.5">ENG APPR.</text>
<text x="307.3" y="239.2">MFG APPR.</text>
<text x="307.3" y="243.9">Q.A.</text>
<text x="307.3" y="248.1">COMMENTS:</text>
</g>
<g font-size="2.1">
<text x="227.9" y="259.2">NEXT ASSY</text>
<text x="253.3" y="259.2">USED ON</text>
<text x="239.3" y="265">APPLICATION</text>
<text x="275.5" y="265.1">DO NOT SCALE DRAWING</text>
</g>
<g font-size="2">
<text x="271.6" y="244.1">INTERPRET GEOMETRIC</text>
<text x="180.3" y="249.9">THE INFORMATION CONTAINED IN THIS</text>
<text x="183.9" y="246.4">PROPRIETARY AND CONFIDENTIAL</text>
<text x="271.5" y="250.2">MATERIAL</text>
<text x="271.6" y="246.6">TOLERANCING PER:</text>
<text x="180.3" y="252.4">DRAWING IS THE SOLE PROPERTY OF</text>
<text x="180.3" y="254.9">CHAFFEY COLLEGE. ANY REPRODUCTION</text>
<text x="180.3" y="257.4">IN PART OR AS A WHOLE WITHOUT</text>
<text x="271.5" y="257">FINISH</text>
<text x="180.3" y="260">THE WRITTEN PERMISSION OF</text>
<text x="180.3" y="262.5">CHAFFEY COLLEGE IS PROHIBITED.</text>
</g>
</svg>
